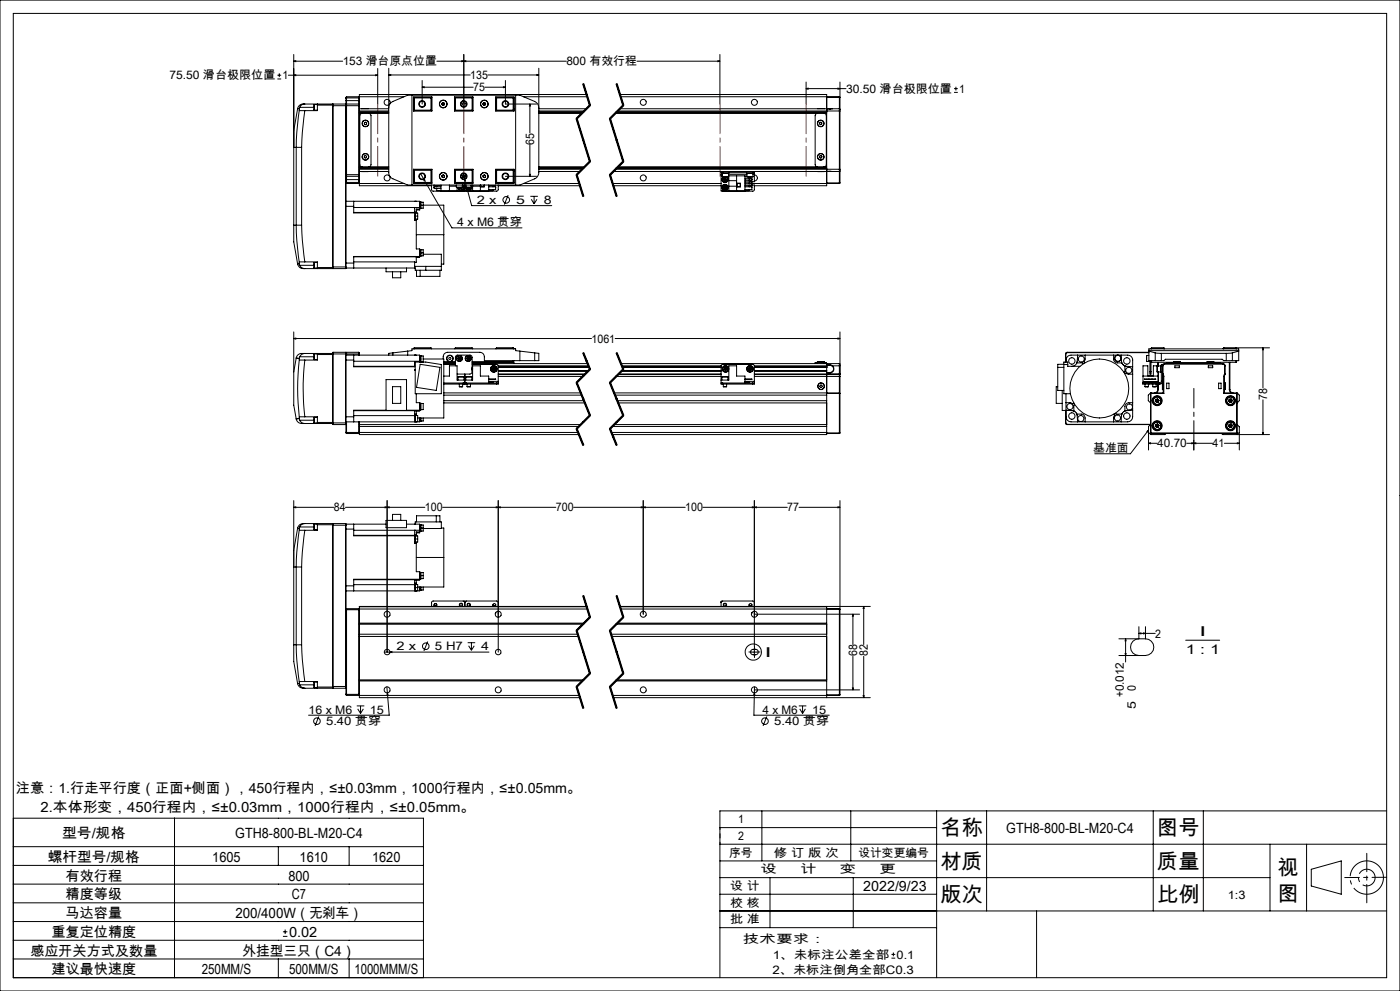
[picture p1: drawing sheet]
<svg xmlns="http://www.w3.org/2000/svg" width="420mm" height="297mm" viewBox="0 0 420 297" stroke-linecap="round" stroke-linejoin="round" font-family="sans-serif">
<g fill="none" stroke="#000" stroke-width=".3">
<path d="M0 0h420v297h-420zM4 4h412v289h-412zM88.1 18.3l.6-.1v.3zM88.1 18.3h14.7M88.1 16.3v51.2M138.5 18.2l.6 .1-.6 .2zM139.1 18.3l.6-.1v.3zM139.1 16.3v14.9M169.9 18.3h-38.8M191.1 18.3h24.9M215.4 18.2l.6 .1-.6 .2zM216 16.3v14.9"/>
<path d="M83.2 23.7h1.1M83.2 22.5h1.1M83.8 22v1.1M86.5 22.5h26.8M88.1 22.5l.6-.1v.3zM89.3 32.6l-1.2 6.6v5h.8M89.3 32.6h.5M89.8 33.1l-.8 6.5-.1 4.6M89.8 33.1l1.6 .1M89.8 32.6v.5M89.9 32.2l-.1 .4M89.9 32.2h4.3"/>
<path d="M91.4 31.2h-.3a1.66 1.66 0 0 0-1.8 1.4M91.4 33.2l-.7 6.5-.2 4.5M91.4 31.2l8.4 .1M91.4 31.2l-.8 .2-.7 .8M94.3 31.3v1.7M94.3 31.3h.9M94.3 33h.9M95.2 31.2v.3M95.2 31.5v1.7h-3.8M95.2 31.5h4.6M99.8 31.3v.4M99.8 31.7v48.3"/>
<path d="M99.8 31.7h8M99.9 31.2v49.3M99.9 31.2h3.8M99.9 31.2l-.1 .1M103.7 31.2v49.3M103.7 31.2l.1 .1M103.8 31.3v48.7M103.8 30.2v1.1M103.8 29.4h4M103.8 30.2h4M104 31.2v21.6M104 29v2.2"/>
<path d="M104 31.2h3.6M104 29l-.2 1.2M104 29h3.6M104 31.2l-.2 .1M107.6 31.2v21.6M107.6 29v2.2M107.6 31.2l.2 .1M107.6 29l.2 .2M107.8 31.3v.4M107.8 31.7v20.6M107.8 34h8.8M107.8 33.7h8.8"/>
<path d="M107.8 32.6h8.8M107.8 29h13.4M107.8 33.3h8.8M107.8 33.6h8.8M108.5 32.6h2M108.6 34l-.4 .2-.3 .5v14.7l.3 .4 .4 .2M109.3 36.8l.4-.2 .3 .3-.1 .3-.3 .2-.3-.3zM110.6 34l.7 .5v15l-.7 .5M112.7 22.4l.6 .1-.6 .2zM113.3 20.5v10.7M116.6 22.5l.6-.2v.3zM116.6 20.5l.1 31.6 .8 1.3 4.8 2.1h33.7l5-2.3 .6-1.5v-31.2"/>
<path d="M116.6 32.2l.2-.7 .7-.9 4.8-2.1h33.7l4.8 2.1 .5 .5 .3 1.1M116.6 22.5h24.5M123.6 28.5v27M124 32.6h.1M124 29.1h5.6v4.2h-5.6zM124.1 29.3v4M124.1 29.3h5.2M124.3 29.2v4M124.3 29.2h5.3M124.3 33.2h5.3M124.3 29.2l-.2 .1M126.6 26.1l.6-.1v.3z"/>
<path d="M126.6 24.1v7.1M126.6 26.1h15.4M129.3 29.3l.2-.1v4l-.2-.2M129.3 33h-5.2l.2 .2M129.3 29.3v3.7M132.6 31.4l.4 .1M132.6 31v.4M133 30.8l.3 .2M133 30.8l-.4 .2M133.3 31v.4M133.3 31.4l-.3 .1M136.3 29.1h5.6v4.2h-5.6z"/>
<path d="M136.3 29.2h5.6M136.3 33.2h5.6M136.6 29.3v3.7M136.6 29.3l-.1-.1v4l.1-.2M136.6 33h5M136.6 29.3h5M141.6 29.3l.2-.1v4l-.2-.2M141.6 29.3v3.7M145 31.4l.3 .1M145 31v.4M145.3 30.8l.3 .2M145.3 30.8l-.3 .2"/>
<path d="M145.5 26.1h6.1M145.6 31.4l-.3 .1M145.6 31v.4M146.4 22.5h15.2M148.7 29.1h5.5v4.2h-5.5zM148.7 29.2h5.3M148.7 33.2h5.3M149 29.3v3.7M149 29.3l-.2-.1v4l.2-.2M149 33h5.1l-.1 .2M149 29.3h5.1M151 26l.6 .1-.6 .2z"/>
<path d="M151.6 24.1v7.1h9.4M154 29.2v4M154 29.2l.1 .1M154.1 29.3v4M154.1 32.6h.1M154.7 28.5v27M157.1 29h19.1M159 31.2v8.6M159 31.2l.1 .6h-.3zM161 22.3l.6 .2-.6 .1zM161.6 34h13M161.6 33.7h13.2"/>
<path d="M161.6 32.6h14.3M161.6 33.3h13.7M161.6 33.6h13.3M172.8 35.6l4 12.9M173.2 35.5l4 12.8M174.8 25.2l2 6.4M175 25.1l2 6.5-4 4 4 12.8-4 4 2 6.4M175.2 25.1l2 6.4M176 28.3h-68.2v3M176.9 31.4l-4 4M177.1 31.7l-4 4M182.8 35.6l4 12.9"/>
<path d="M183.2 35.5l4 12.8M184.5 34h63.5M184.8 25.2l2 6.4M184.9 33.7h63.1M184.9 33.6h63.1M185 25.1l2 6.5-4 4 4 12.8-4 4 2 6.4M185.2 25.1l2 6.4M185.3 33.3h66.5M185.9 28.3h62.1v5M185.9 32.6h63.1M186.2 29h65.6M186.9 31.4l-4 4"/>
<path d="M187.1 31.7l-4 4M241.8 26.6l.6-.2v.3zM241.8 26.6h12M241.8 24.6v6.6M245.2 34l-.4 .2-.3 .5v14.7l.3 .4 .4 .2M245.3 32.6h2M245.9 36.8l.4-.2 .3 .2-.1 .4-.3 .2-.3-.3zM247.2 34l.6 .3 .1 .4v14.7l-.2 .4-.5 .2M248 33.3v17.4M248 29.2h3.8M249 32.7h-1v.6M249 32.6h.7"/>
<path d="M249 32.6v.1M249.7 32.6l-.7 .1M249.7 32.6h2.1M251.4 26.4l.6 .2-.6 .1zM251.8 33.3h.2M251.8 32.6v.7M251.8 32.6l.2 .2M251.8 29v.2M251.8 29l.2 .1-.2 .1M251.8 29.2v3.4M251.8 33.3v17.4M252 24.6v8.2"/>
<path d="M252 32.8v.5M252 33.3v17.4M286.2 27.7h1.1M286.2 26.6h1.1M286.8 26v1.1M88.9 44.2h1.6M88.9 44.2v23.3M90.5 44.2v23.3M103.8 54.6h4M103.8 52.3h4M103.8 52.7l.2 .1M103.8 53.8h4"/>
<path d="M103.8 54.8l.2 .2M104 52.8v2.2M104 52.8h3.6M104 55h3.6M107.6 52.8v2.2M107.8 52.3v.4M107.8 52.7v3h21.7M107.8 50h8.8M107.8 50.3h8.8M107.8 51.4h8.8M107.8 55h13.4M107.8 50.7h8.8"/>
<path d="M107.8 50.4h8.8M107.8 52.7l-.2 .1M107.8 54.8l-.2 .2M108.5 51.4h2M109.4 46.7l.3-.1 .3 .3-.1 .4-.4 .1-.2-.3zM124 51.4h.1M124 50.7h5.6v4.2h-5.6zM124.1 50.7v4M124.1 54.7h5.2M124.1 54.7l.2 .1M124.3 50.8v4M124.3 54.8h5.3"/>
<path d="M124.3 50.8l-.2 .2h5.2M124.3 50.8h5.3M126.2 52.1l.8 1.4M127 53.5l.5 .5-.3 .1zM127 53.5l8.6 14.8h21M129.3 51l.2-.2v4l-.2-.1M129.3 51v3.7M129.5 55.5v1.4l.4 .4 9.3-.1M130.2 55.5v.1h2.1M130.2 56h2.1M130.2 56v.3M130.2 56v.5h2.1"/>
<path d="M130.4 56.5h.4M131 55.6v.4l-.4-.3-.4 .3M131 56.5v.6h1.3M132.3 55.5v1.7h14.3v-1.7M132.6 53l.4 .2M132.6 52.6v.4M133 52.5l.3 .1M133 52.5l-.4 .1M133.3 52.6v.4M133.3 53l-.3 .2M134.8 55.5v1.7M134.8 55.8h2.1"/>
<path d="M136.3 50.7h5.6v4.2h-5.6zM136.3 54.8h5.6M136.3 50.8h5.6M136.6 51v3.7M136.6 54.8v.1M136.6 51l-.1-.2v4l.1-.1M136.6 51h5M136.6 54.7h5M136.9 56.1h1.8M136.9 55.5v.6M137.1 56.2v1M137.3 54.8v.1"/>
<path d="M137.9 56.2v.3M137.9 56.5l.5 .1M138.3 56.2l-.4 .3M138.3 56.2l.1 .4M138.4 56.2l.4 .1M138.7 55.5v.6M138.7 55.9l.1 .4M138.7 53h.3zM138.7 53l.3 .2M138.8 56.3l-.4 .3M138.8 53.1l.1 .1M138.9 55.5a.87 .87 0 0 1-.2 1.4 .87 .87 0 0 1-1.3-.7"/>
<path d="M138.9 55.5a.9 .9 0 0 1-.2 1.5 .9 .9 0 0 1-1.3-.8M138.9 52l.4 1.7M139 52.7h.5M139 52.4v.6M139.3 53.7l.3 .5-.3 .1zM139.3 53.7l2.2 7.9h24M139.5 52.6v.5M139.5 55.5v1.7M139.6 56.1h1.8M139.6 55.5v.6M140.2 56.2v.2M140.2 56.4l.5 .2"/>
<path d="M140.6 56.2l-.4 .2M140.7 56.2v.4M140.7 56.2l.4 .1M141 54.8v.1M141.1 56.3l-.4 .3M141.1 56.2v.1M141.4 55.6a.9 .9 0 0 1-.5 1.4 .9 .9 0 0 1-1.2-.8M141.4 55.7a.86 .86 0 0 1-.5 1.2 .86 .86 0 0 1-1.1-.7M141.4 55.5v.6M141.6 51l.2-.2v4.1M141.6 51v3.7M141.6 54.8v.1"/>
<path d="M141.6 54.7l.2 .1M141.8 55.5v1.7M141.8 55.8h2.3M144.1 55.5v1.7M144.2 55.5v.5h1v-.5M144.2 55.5v.5M145 53l.3 .2M145 52.6v.4M145.3 52.5l.3 .1M145.3 52.5l-.3 .1M145.6 53l-.3 .2M145.6 52.6v.4"/>
<path d="M146.6 56h2.1M147.9 55.6v.4l.4-.3 .4 .3M147.9 56.8v.3h-1.3M148.7 56v.3M148.7 50.7h5.5v4.2h-5.5zM148.7 55.5v.1h-2.1M148.7 56v.8h-2.1M148.7 54.8h5.3M148.7 50.8h5.3M149 51v3.7M149 51l-.2-.2v4l.2-.1M149 54.7h5.1"/>
<path d="M149.5 55.5v1.4l-.5 .4-9.3-.1M149.5 55.7h24.5M151.6 52.8h9.4M152.4 58.5l-1.1 2.8M154 50.8v4M154 50.8l.1 .2h-5.1M154.1 50.7v4M154.1 51.4h.1M154.1 54.7l-.1 .1M157.1 55h16.7M158.8 52.2h.3l-.1 .6zM159 43.4v9.4"/>
<path d="M159.1 58.8h2.3M159.4 59.7l.8 1.4M160.2 58.8v2.3M161.1 59.7l-.9 1.4M161.6 50h13.8M161.6 50.3h13.5M161.6 51.4h12.4M161.6 50.7h13.1M161.6 50.4h13.4M172.8 52.5l2 6.4M173.2 52.3l2 6.5M176.9 48.3l-4 4"/>
<path d="M177.1 48.5l-4 4M182.8 52.5l2 6.4M183.2 52.3l2 6.5M183.8 55h32.5M184 51.4h32.3M184 55.7h32.3M184.6 50.7h67.2M185 50.4h63M185.1 50.3h62.9M185.4 50h62.6M186.9 48.3l-4 4M187.1 48.5l-4 4"/>
<path d="M216.3 51.4h.5M216.3 51.7h.5M216.3 51.7v.5M216.3 51.4v.3M216.3 52.2v5h7.2v-4.5h-5M216.3 52.7h.4M216.3 52.2h.4M216.6 51.7v.3h2.1v-.3M216.7 53h.1M216.7 53h1.8M216.7 52v1M216.8 53h1.7"/>
<path d="M216.8 51.4v.3M216.8 51.4h9M216.8 51.7h9M217 53.8l.3 .5M217 55.9l.1 .5M217 55.9l.9 .4M217.1 53l-.5 .8M217.1 56.4l.4 .2M217.2 53l-.4 .2-.2 .6M217.2 53.4h.5M217.2 53.4l-.2 .4M217.2 53.4l.6 .8"/>
<path d="M217.5 55.6l-.5 .3M217.5 55.6l.4 .2M217.5 55.6v1M217.7 53.4l.3 .4M217.7 53.4l-.4 .9M217.8 54.2l-.5 .1M217.8 53a.88 .88 0 0 1 .2 1.5 .88 .88 0 0 1-1.4-.7M217.9 53a.91 .91 0 0 1 .1 1.6 .91 .91 0 0 1-1.4-.8M217.9 55.8v.5M217.9 55.8l-.8 .6M217.9 56.3l-.4 .3M218 53.8l-.2 .4"/>
<path d="M218 53.8h-1M218.5 52v1M218.5 52.2h5.6M218.7 52.7v4.5M218.7 55.8h2.3M218.7 54.1h2.3M221 52.7v4.5M221.1 54.9h1v1.1h-1zM222.1 55h-1v1M223.5 53.4h2.1v.5M223.5 54.3h2.1v.5h-2.1M223.5 55.1h2.1v.5h-2.1"/>
<path d="M223.5 56h2.1v.8h-2.1M223.5 53.9h2.1M223.5 52.8h.6M224 51.7v.3h2v-.3M224.1 53h.1M224.1 53h1.8M224.1 52v1M224.8 55.6v.4l.3-.3 .4 .3M224.8 53v.4M224.8 54.8v.3M224.8 56.8v.3h-1.3M224.8 55h27"/>
<path d="M224.9 53.4h.5M225.5 53.9a.41 .41 0 0 1-.4 .3 .41 .41 0 0 1-.3-.3v.4M225.6 53.7v.2M225.6 56v.3M225.6 55.5h.7v1.4l-.4 .4-9.3-.1M225.8 51.4h.5M225.8 51.7h.5M225.8 51.4v.3M225.9 52v1M225.9 52.2h.4M226.3 52.4a.9 .9 0 0 1 .9 .9 .9 .9 0 0 1-.9 .9M226.3 51.7v.5"/>
<path d="M226.3 51.4v.3M226.3 52.2v2.3h-.7M226.3 51.4h22.7M245.3 51.4h2M246 46.7l.3-.1 .3 .4-.1 .3-.4 .1-.2-.3zM248 50.7v5h-21.7M248 50.7v.6h1M248 54.8h3.8M249 51.3l.7 .1M249 51.4h.7M249 51.3v.1M249.7 51.4h2.1"/>
<path d="M251.8 50.7h.2M251.8 50.7v.7M251.8 54.8h.2M251.8 54.8v.2M251.8 51.4v3.4M252 50.7v.5M252 51.2l-.2 .2M252 54.8l-.2 .2M252 51.2v3.6M88.1 67.5v5l1.2 6.6M88.1 67.5h.8M88.9 67.5h1.6"/>
<path d="M88.9 67.5l.1 4.6 .8 6.5M89.3 79.1a1.77 1.77 0 0 0 2.1 1.4M89.8 78.6v.5M89.8 79.1l.1 .4M89.8 79.1h-.5M89.9 79.5l.5 .6 1 .4M89.9 79.5h4.3M90.5 67.5l.2 4.5 .7 6.5M91.4 78.5l-1.6 .1M91.4 78.5h3.8v1.7M94.3 78.7v1.6M94.3 78.7h.9"/>
<path d="M103.8 60.3h2.3M103.8 61.8h2.3M103.8 78.8h2.3M106.1 60.3v1.5M106.1 78.8v1.5M106.1 60.3h19.8v2.6h-1M106.1 61.8v2h18.3M106.1 63.7h18.3M106.1 78.5h18.3M106.1 62.2h19.8M124.4 63.8v1M124.4 63.8h.2v2h-.2"/>
<path d="M124.4 64.8v1.3h.5M124.4 63.7v.1M124.4 62.2h.1M124.4 62.2v1.5M124.4 62.2v.1M124.4 78.5v1.8M124.4 60.3h.2M124.4 64.8h.9M124.4 79.8h8M124.4 63.6h.5M124.6 63.8h.7v1M124.6 60.3h.1"/>
<path d="M124.9 65.7v.4M124.9 63.6v.2M124.9 66.1v8.5h1v2.3M124.9 70.3h8.2M125.3 64.8v.9h-.7M125.9 76.9l-19.8 .1M125.9 74.8h.4v2M125.9 61.5h7.2v8.8M125.9 77.1h-1v1.5l-.5-.1M125.9 62.6h-1v1M125.9 60.5h.4v2h-.4M125.9 76.9h-19.8v1.9"/>
<path d="M125.9 75.8h1.1M126 74.8v2M126 60.5v2M126.3 74.9h.7v.9M126.3 60.6h.7v1.8h-.7M127 75.8v.9l-1.1 .1M127 76.2h5.4v4.8h-7.8v-.7h-20.8M127.7 79.8v1.2M133.1 70.3v8.9h-.7M88.1 99.5v11.9M94.3 80.3h.9M95.2 80.2v.3"/>
<path d="M95.2 80.2h4.6M99.8 80.4l-8.4 .1M99.8 80v.4M99.8 80h4M99.8 80.4l.1 .1M99.9 80.5h3.8M103.8 80l-.1 .5M115.8 80.3v1.2h6.2v-1.2M117.8 81.5v1.8h2.4v-1.8M125 81v1.8h7v-1.8M126 81v1.8M252 99.5v12.6"/>
<path d="M88.1 111.4v10l.8 4.2M88.1 101.5l.6-.2v.3zM88.1 101.5h89.3M88.9 107.3h.1M88.9 107.3l.9 .1M88.9 107.3l-.8 4.1M89.8 107.8l1.6 .1M89.8 107.8a75 75 0 0 0 0 17.2M89.8 107.4v.4M89.9 106.9l-.1 .5M89.9 106.9h4.3M91.4 105.9h-.2a1.84 1.84 0 0 0-2.3 1.4"/>
<path d="M91.4 107.9a73.4 73.4 0 0 0 0 17M91.4 105.9a1.76 1.76 0 0 0-1.5 1M91.4 105.9h8.4M94.2 106.9l.1 .9M94.3 106.1l-.1 .8M94.3 106.1v1.7M94.3 106.1h.9M94.3 107.8h.9M95.2 105.9v.4M95.2 106.3v1.6h-3.8M95.2 106.3h4.6M99.8 106.1h8"/>
<path d="M99.8 106.3v20.3M99.9 105.6l-.1 .7M99.9 105.6v21.6M99.9 105.6h3.8M103.7 105.6v21.6M103.7 105.6l.1 21.1M103.8 106.4h22.1v1.9M103.8 107.9h2.3M104 105.6v.8M104 105.6h3.6M104 105.6l-.2 .2M106.1 106.4v1.5"/>
<path d="M106.1 107.9v2h18.3v-1.4h3.3l4.7 .8v8.7h-7.8v-9.5M106.1 109.8h18.3M106.1 108.3h19.8M107.6 105.6v.8M107.6 105.6l.2 .5M107.8 106.1v.3M115.8 113.8h6.2v9.2h-6.2zM117.8 115.9h2.4v5h-2.4zM117.9 105.8l-1.3 .1v.5M117.9 105.8v.6M122.3 105.2v1.2M122.3 105.2l1.3-.1v-.5h31.1v.5l1.3 .1"/>
<path d="M122.3 105.2l-4.4 .6M124.1 104.4h5.4M124.1 104.4v.2M124.3 104.2h5l.2 .2M124.3 104.2v.4M124.3 104.2l-.2 .2M124.4 106.4h.1M124.6 110.7h-.2l.2 .3M124.6 106.4h.1M124.9 118v2.7h1v2.4h-19.8M125.9 106.6h.4v2M125.9 108.3v.2"/>
<path d="M126 106.6v1.9M126 109.2l6 .9-1.1 6.9-5.9-.9zM126.3 106.7h.7v.9M127 107.6h6.1v17.7h-7.8M127 107.6v.9M129.5 104.4v.2M133 107.6a1.5 1.5 0 0 1 1.3-2h9.7a1.33 1.33 0 0 1 1.3 1.3v1.2h15.1M133.1 118.4h41.4M133.1 117.8h41.1M133.1 109h3.5M133.1 114.8h5.9M133.1 115.1h5.9"/>
<path d="M133.1 109.2h3.5M133.1 112.7h1.7v-3.1h2.3v4.3h4.7v-4.3h2.3v3.1h2.5v2.1M133.1 108.6h3.5M133.1 108.4h3.5M136.5 104.4l.1-.2h5l.2 .2M136.5 104.4h5.3M136.5 104.4v.2M136.6 109.6v-2.6l.3-.5 4.2-.1 .4 .3v5.1l-.5 .3h-3.9M137.3 107.5l.3 .4M137.4 113h1.8M137.4 113v.9M137.5 107h.5"/>
<path d="M137.5 107l-.2 .5M137.5 107l.6 .8M137.8 115.9h1M137.8 115.1v.8M137.8 107.4h.5M137.8 107.4l-.2 .5M137.8 107.4l-.5 .1M138 107l.3 .4M138 107l-.2 .4M138.1 107.8l-.5 .1M138.3 107.4l-.2 .4M138.8 115.1v.8"/>
<path d="M139 114.8h.9M139 115.1h.5M139 114.8v.3M139.2 112.9v.1M139.2 112.9l-1.8 .1M139.2 113v.9M139.5 115.1h.4M139.5 112.1v3M139.7 113h1.8M139.7 113v.9M139.9 114.8h9.1M139.9 115.1h9.1"/>
<path d="M139.9 114.8v.3M139.9 107.5l.3 .4M140.1 115.9h1M140.1 115.1v.8M140.2 107h.5M140.2 107l-.3 .5M140.2 107l.3 .4M140.5 107.4h.5M140.5 107.4l-.3 .5M140.5 107.4l.2 .4M140.5 107.4l-.6 .1M140.7 107l.3 .4"/>
<path d="M140.7 107l-.2 .4M140.7 107.8l-.5 .1M141 107.4l-.3 .4M141.1 115.1v.8M141.5 112.9l-1.8 .1M141.5 113h.1M141.5 113v.9M141.6 110v1.1M141.6 109.2l7.7 .2 .2 4.9M141.6 110.2v.7M141.6 110.3v.5M141.6 109h34.6"/>
<path d="M141.6 108.4h12.4M141.8 104.4v.2M146.6 114.4h1.3v.2h-1.3M146.6 113.6h2.1l-2.1 .1M146.6 114.3h2.9M147.7 110.3v.5M147.7 110.3l.9 .5M147.7 110.8l.5 .3M148.1 110.1l-.4 .2M148.1 110.1l.5 .2M148.1 110.1l.1 1M148.6 110.3v.5"/>
<path d="M148.6 110.3l-.9 .5M148.6 110.8l-.4 .3M148.8 104.4h5.3M148.8 104.4v.2M149 114.8h.5M149 114.8v.3M149.4 109.6h27.1M149.5 114.8v.3h-.5M149.5 114.3v.5M149.5 110h27.2M149.5 111.2h27M149.5 110.1h27.2"/>
<path d="M149.5 111.1h27.1M149.5 112.1h26.1M149.5 112.3h25.9M149.5 112.8h25.3M149.5 109.9h27.1M154 104.2h-5l-.2 .2M154 108.4l.1 .2h-12.5M154 104.2v.4M154 108.1v.3M154 104.2l.1 .2M154.1 104.4v.2M154.1 108.1v.9"/>
<path d="M156 105.2v2.9M156 105.2l4.4 .6M160.4 105.8l1.2 .1v2.2h-1.2M160.4 105.8v2.3M172.8 114.7l4 9.9M173.2 114.6l4 9.8M174.8 105.8l2 4.9M175 105.8l2 4.9-4 4 4 9.8-4 4 2 4.9M175.2 105.7l1 2.5M176.2 108.2l1 2.4zM176.9 110.6l-4 4M177.1 110.8l-4 4"/>
<path d="M182.8 114.7l4 9.9M183.2 114.6l4 9.8M184.2 117.8h67.6M184.5 118.4h63.5M184.5 101.5h67.5M184.8 105.8l2 4.9M184.9 112.8h31.4M185 105.8l2 4.9-4 4 4 9.8-4 4 2 4.9M185.2 105.7l2 4.9M185.4 112.3h30.9M185.6 112.1h30.7M186.3 109h65.5"/>
<path d="M186.4 111.2h29.9M186.5 111.2h29.8M186.5 109.6h29.8M186.6 111.1h29.7M186.7 109.9h29.6M186.7 110h29.6M186.7 110.1h29.6M186.9 110.6l-4 4M187.1 110.8l-4 4M216.3 114.8h.5M216.3 113.9h2.4v-4.3h2.3v3.1h2.5v2.1M216.6 113h.1"/>
<path d="M216.6 113v.9M216.6 112.9h.1M216.6 112.9h.2M216.8 112.9h1.6M216.8 114.8v.3M216.8 114.8h9M216.8 115.1h9M217 115.9h1M217 115.1v.8M217.2 110.8l.4 .3M217.2 110.3v.5M217.2 110.3l.5 .3"/>
<path d="M217.7 110.6l-.1 .5M217.7 110.6l.4 .2M217.7 110.1l-.5 .2M217.7 110.1l.4 .2M217.7 110.1v.5M218 115.1v.8M218.1 110.8l-.5 .3M218.1 110.3v.5M218.1 110.3l-.9 .5M218.4 112.9v.1M218.4 113v.9M223.5 114.4h1.3v.2h-1.3"/>
<path d="M223.5 113.6h2.1l-2.1 .1M223.5 114.3h2.8M224.5 110.3l.1 .5M224.5 110.3l.5 .3M224.6 110.8l.4 .3M225 110.1l-.5 .2M225 110.1l.4 .2M225 110.1v1M225 110.6l-.4 .2M225 110.6l.4 .2M225.4 110.3v.5M225.4 110.3l-.4 .3"/>
<path d="M225.4 110.8l-.4 .3M225.8 114.8h.5M225.8 114.8v.3M226.3 109.9l21.7 .1M226.3 111.2h21.7h-21.7M226.3 114.3v-4.7l-.3-.3-9.2-.1-.5 .4v5.5h.5M226.3 114.8v.3h-.5M226.3 114.3v.5M226.3 110h21.7M226.3 110.1h21.7M226.3 111.1h21.7M226.3 109.6h21.7"/>
<path d="M226.3 112.3h25.5M226.3 112.8h25.5M245.2 108.4h2M245.2 108.7h2.7v.3M245.2 108.7h-.7v.3M245.2 108.4v.6M245.3 108.7h1.9M246.1 115.4h.4l.2 .4-.2 .3h-.4l-.2-.4zM247.2 108.4v.6M248 109.6v20.6h-64.3M248 110h.1M248 117.9h3.8"/>
<path d="M248 111.8h1M248 111.7h1M248 109.5h1M249 109.3h-1v-.3v.6M249 109.5l.7 .2M249 109.3l.7 .3M249 109.3v.2M249 111.7v.1M249.7 109.7a1.09 1.09 0 0 1 .3 1.2 1.09 1.09 0 0 1-1 .8M249.7 109.6a1.19 1.19 0 0 1 .4 1.4 1.19 1.19 0 0 1-1.1 .8M249.7 109.6h2.1M249.7 109.6v.1"/>
<path d="M251.4 101.3l.6 .2-.6 .1zM251.8 117.8v.1M251.8 117.8l.2 .1h-.2M251.8 109v.6M251.8 109l.2 .1v.5h-.2M251.8 112l.2 .1M251.8 112v.3M251.8 112.8h.2M251.8 112.3v.5M251.8 109.6v2.4M251.8 112.8v5M251.8 117.9v11.8"/>
<path d="M251.8 112l-25.5 .1M252 112.1l-.2 .2M252 112.1v.7M252 112.8v16.9M317.3 110.1h1.9M317.3 115.9h-.4v5h1.8M318.7 117v6h2.2M319.2 109.2h-1.9v7.8h1.9M319.2 109.3h1.1M319.7 106.1h.1M319.7 106.1v2.4M319.8 106.1v2.4"/>
<path d="M319.8 118v6.9a1.57 1.57 0 0 0 1.5 1.5h2.8M320.1 105.7l-.3 .4M320.1 105.6l-.4 .5M320.1 105.6h24.6M320.1 105.6v.1M320.1 105.7h24.6M323 108.8a1.55 1.55 0 0 1-1.4 1M323 108.8h1.8l.2 .2M323.3 106.4l-.3 2.4M324 109.8h-3.7v-1.3h-1.1v9.5h1.9M325.5 106.4v1.3l-.3 .7 .2 .4M334.1 106.4v1.2a1.21 1.21 0 0 0 1.1 1.2h1.3l1 .9"/>
<path d="M335.2 106.4h-13.9a1.62 1.62 0 0 0-1.5 2.1M335.5 106.4h2.8a1.45 1.45 0 0 1 1.5 1.5v13.9M336.3 106.4l.1 1.2a1.83 1.83 0 0 0 1.1 2.1M337.5 112l.3-.2 .6 .3h1.4M337.5 109.7v1.7l-.3 .2M337.5 109.7l2.3 .2M342.9 112.7h4.6M343 114.4h4.3v.2h-4.3zM343.3 113.6l.9 .1zM343.4 114.8h-.6v.3h.6M343.4 114.8h4.5M343.4 115.1h1.3"/>
<path d="M343.4 114.8v.3M343.5 115.9h1M343.5 115.1v.8M344 106.5v1.8M344 108.3h1M344 106.5h.7M344.5 113.6l.5 .1zM344.5 115.1v.8M344.7 115.1h1M344.7 114.8v.3M344.7 105.1h26.9M344.7 105.2l1.9 .6"/>
<path d="M345 111.4v.7h.3v-.7M345 111.4h.3M345 108.1v3.3M345.2 117.9v-.1l.1 .1M345.2 117.9h.1M345.2 117.9v11.8M345.3 117.9h3.8M345.3 104.4h4M345.3 104.4v.2M345.3 108.1v3.3M345.3 117.9v11.8M345.3 108.4l.2 .2"/>
<path d="M345.3 113.6l.6 .1zM345.5 104.2h3.6M345.5 108.6h6.6M345.5 104.2l-.2 .2M345.5 104.2v.4M345.5 108.1v.5M345.7 115.1h2.2M345.7 114.8v.3M345.8 115.9h1.1M345.8 115.1v.8M346.2 113.6l.5 .1zM346.6 105.8l1.8 .1"/>
<path d="M346.6 108.1h1.8M346.6 108.1h-1.9v-3.5h26.9v3.5h-1.9M346.6 105.8v2.3M346.7 119.7l-.1 .5M346.7 119.7l.8 .8M346.9 115.1v.8M347.1 109.7l.1 1.8zM347.2 111.5h1M347.3 116.8a.96 .96 0 0 1-1 1M347.3 116.8h.2M347.3 108.6v1M347.3 115.1v1.7"/>
<path d="M347.3 119.6l-.6 .1M347.3 119.6l.4 .4M347.3 119.6l-.2 .5M347.5 111.5v3.3M347.5 116.8l-.6 1M347.5 108.6v1.1M347.5 115.1v1.7M347.7 120l-.2 .5M347.7 120l-.6 .1M347.9 114.8v.3M348.2 109.7l-2.2-.1v3h-1.7v-3h-1.4v5.2M348.4 109.6h-.2v1.9h.2"/>
<path d="M348.4 114.3l-.5 .5M348.4 114.3h.4M348.4 105.9h19.5M348.4 108.1h.7l.5-.4h17l.5 .4h.8M348.4 109.7h.4M348.4 105.9v2.2M348.4 109.7v4.6M348.7 114.8l.1 2M348.7 114.8h.1M348.8 114.8h-.1M348.8 112.1v.2M348.8 114.3a.79 .79 0 0 1-.9 .8"/>
<path d="M348.8 109.6v-.4h-.4v.5M348.8 112h.1M348.8 109.6h.1M348.8 112v.3M348.8 114.8v2M348.8 114.8h.1M348.8 116.8h.1M348.8 109.6v4.7M348.8 112.3l.2 .5M348.9 112v.1M348.9 109.6v2.4M348.9 114.8h.1"/>
<path d="M348.9 112.1l.2 .7M348.9 112.1l-.1 .2M348.9 114.8v2M349 116.7l-.1 .1M349 112.8h.1M349 117.8l.1 .1M349 117.8h-3.8l-.7 .6v1.7l.7 .7M349 112.8v5M349.1 104.2v.4M349.1 112.8v5.1M349.1 104.2l.2 .2M349.3 104.4v.2"/>
<path d="M349.4 109v.1M349.4 109.1l-.5 .5M349.4 109l-.5 .1-.1 .5M349.4 109h17.5M349.4 109.1h17.5M350 114.8h.7v1.7h-.7zM350.8 108.7h-.7v.3M350.8 108.7h14.7M350.8 108.7v.3M352.1 108.4h2.1M352.1 108.6l.1 .1M352.1 108.6h2.1"/>
<path d="M352.1 108.4v.3M352.5 109.6h1.3v.6h-1.3zM354.2 108.6l-.1 .1M354.2 108.4v.2M362.1 108.4h2M362.1 108.6l.1 .1M362.1 108.6h2M362.1 108.4v.2M362.5 109.6h1.3v.6h-1.3zM364.1 108.4v.2M364.1 108.6h6.7M365.5 108.7h.6v.3"/>
<path d="M365.5 108.7v.3M365.6 114.8h.7v1.7h-.7zM366.9 109.1l.5 .5M366.9 109v.1M366.9 109l.4 .1 .2 .5M367 104.4h4M367 104.4v.2M367.1 112.8h.2M367.1 117.9h3.9M367.1 104.2v.4M367.1 112.8v5.1M367.1 104.2l-.1 .2"/>
<path d="M367.3 116.7v.1M367.3 117.8l-.2 .1M367.3 117.8h3.9l.6 .6v1.7l-.6 .7M367.3 112.8v5M367.3 114.8h.1M367.3 112.1l.2 .2M367.3 112.1l-.2 .7M367.3 114.8v2M367.3 114.8h.2M367.3 116.8h.2M367.4 112l-.1 .1M367.4 112h.1"/>
<path d="M367.4 109.6h.1M367.4 109.6v2.4M367.5 112.3l-.2 .5M367.5 114.8v2M367.5 112.1v.2M367.5 112v.3M367.5 109.6v2.5M367.9 108.1h1.8M367.9 105.9v2.2M368.8 119.7l-.2 .5M368.8 119.7l.7 .8M368.8 116.8l.6 1"/>
<path d="M368.8 116.8h.2M368.8 108.6v8.2M369 116.8a.96 .96 0 0 0 1 1M369 108.6v8.2M369.3 119.6l-.5 .1M369.3 119.6l.4 .4M369.3 119.6l-.2 .5M369.7 105.8l-1.8 .1M369.7 120l-.2 .5M369.7 120l-.6 .1M369.7 105.8v2.3M370.8 108.1v.5"/>
<path d="M371 117.9v-.1l.2 .1M371 117.9h.2M371 104.4l-.2-.2v.4M371 104.4v.2M371 108.1l-.2 .5M371 117.9v11.8M371.2 117.9v11.8M371.6 105.2l-1.9 .6M378.9 104.2v12.1M378.9 119.8v10.4M378.9 104.2l.1 .6h-.3zM380.9 104.2h-13.8"/>
<path d="M88.9 125.6a2.06 2.06 0 0 0 2.5 1.3M88.9 125.6h.1M89.8 125v.4M89.8 125.4l.1 .5M89.8 125.4l-.9 .2M89.9 125.9l.6 .7 .9 .3M89.9 125.9h4.3M91.4 124.9l-1.6 .1M91.4 124.9h3.8v1.7M91.4 126.9h8.4M94.2 125.9l.1 .8M94.3 125.1l-.1 .8"/>
<path d="M94.3 125.1v1.6M94.3 125.1h.9M94.3 126.7h.9M95.2 126.6v.3M95.2 126.6h4.6M99.8 126.6l.1 .6M99.8 126.7h4M99.9 127.2h3.8M103.8 126.7v.5M103.8 129.5h4M103.8 124.9h2.3M103.8 127.2h-.1"/>
<path d="M103.8 127.2v2.5l.2 .2M104 129.9h3.6M104 126.4v3.5M106.1 124.9v1.5M106.1 124.6h18.3M107.6 126.4v3.5M107.8 126.4v3.8h65.9M107.8 129.6h65.6M107.8 127.8h65.9M107.8 127.2h66.4M107.8 129.7l-.2 .2M115.8 122.9h-9.7v2"/>
<path d="M122 122.9h3.9M124.4 123.1h.1M124.4 123.1v1M124.4 124.6v1.8M124.4 124.5h.2v1.9M124.4 124.1v.5M124.4 124.1h.5M124.6 124.5h.7v1.9h-.7M124.9 124.1v.4M124.9 126.4h.1M125.9 120.9h.4v1.9l-.4 .1M125.9 123.2h-1v.9"/>
<path d="M125.9 125.3v1.1h-22.1M126 120.9v2M126 125.3v1M126.3 120.9h.7v1.9h-.7M126.3 125.3v1h-.4M127 125.3v.9h-.7M133.1 120.1h42.1M133.1 120.8h42.3M172.8 128.6l2 4.9M173.2 128.4l2 4.9M176.9 124.4l-4 4M177.1 124.6l-4 4"/>
<path d="M182.8 128.6l2 4.9M183.2 128.4l2 4.9M183.4 129.6h64.6M183.7 127.8h64.3M184.2 127.2h63.8M185.2 120.1h62.8M185.4 120.8h62.6M186.9 124.4l-4 4M187.1 124.6l-4 4M248 129.7h3.8M248 129.9h3.8M251.8 129.7v.2"/>
<path d="M251.8 129.7h.2M252 129.7l-.2 .2M319.7 126.7l.4 .5M319.7 126.7h.1M319.7 123v3.7M319.8 126.7l.3 .5M319.8 123v3.7M319.8 120.7h1.4l.6 .3 .4-.2M319.8 122.9l2.4 .3M320.1 127.2h25.1l-.6 .6v7.1M320.1 127.2h25.1M320.1 127.2h.1"/>
<path d="M322.1 123.2l.4 .2M322.2 123.2l.8 .9M322.4 121.3l-.2 .1v1.8M322.9 123.8l.1 .3M323 124.1h1.4a1.14 1.14 0 0 1 1.1 1.2v1.1M323 124.1l.3 2.3M334.2 124.1l.2 .3-.3 .6v1.4M334.6 123.8l.2 .3h1.7M336.5 124.1l-.2 2.3M336.8 123.8l-.3 .3M337.5 123.2l-1 .9M337.5 123.2l-.4 .2"/>
<path d="M339.8 120.7h-1.2a1.21 1.21 0 0 0-1.1 1.1v1.4M339.8 122.9l-2.3 .3M339.8 122.1v2.8a1.51 1.51 0 0 1-1.5 1.5h-13.9M344.1 129.3l.5-.4-.3 .6zM344.6 129.6l.6 .6h4.3l.3-.3M344.6 128.9l-5.5 7.1h-10.7M344.6 132.9l.6-.2v.3zM344.6 132.9h2.6M345.2 129.7h.1M345.2 129.7l.1 .2M345.3 129.7v.2M345.3 129.7h25.7"/>
<path d="M345.3 129.9h25.7M346.6 127.7l.4 .5M346.6 120.2l.4 .4M346.7 127.2l-.1 .5M346.7 127.2l.8 .8M347.1 120.1l-.1 .5M347.1 120.1l-.5 .1M347.3 127l-.6 .2M347.3 127l.4 .5M347.3 127l-.3 1.2M347.5 128l-.5 .2M347.5 120.5l-.5 .1"/>
<path d="M347.7 127.5l-.2 .5M347.7 127.5l-1.1 .2M356 132.9h7.8M357.5 132.7l.6 .2-.6 .1zM358.1 132.9l.6-.2v.3zM358.1 132v2.9M366.5 129.9l.3 .3h14.1M367.3 132.9h4.5M368.6 120.2l.4 .4M368.6 127.7l.4 .5M368.8 127.2l-.2 .5M368.8 127.2l.7 .8"/>
<path d="M369.1 120.1l-.1 .5M369.1 120.1l-.5 .1M369.3 127l-.5 .2M369.3 127l.4 .5M369.3 127l-.3 1.2M369.5 120.5l-.5 .1M369.5 128l-.5 .2M369.7 127.5l-.2 .5M369.7 127.5l-1.1 .2M371 129.7h.2M371 129.7v.2M371.2 129.7l-.2 .2"/>
<path d="M371.2 127.2l.6 .7v7M371.2 132.7l.6 .2-.6 .1zM371.8 129.6l-.6 .6M378.7 129.6h.3l-.1 .6zM88.1 152l.6-.1v.3zM88.1 152h12M88.1 150v43.2M89.3 158.3l-1.2 6.6v5h.8M89.3 158.3l.5 .1M89.8 158.8l-.8 6.6-.1 4.5M89.8 158.8l1.6 .1M89.8 158.4v.4"/>
<path d="M89.9 157.9l-.1 .5M89.9 157.9h4.3M91.4 156.9h-.2a1.78 1.78 0 0 0-1.9 1.4M91.4 158.9l-.7 6.5-.2 4.5M91.4 156.9l8.4 .1M91.4 156.9a1.64 1.64 0 0 0-1.5 1M94.3 157.1v1.6M94.3 157.1h.9M94.3 158.7h.9M95.2 156.9v.4M95.2 157.3v1.6h-3.8M95.2 157.3h4.6"/>
<path d="M99.8 157v.4M99.8 157.4v48.3M99.8 157.4h4M99.9 156.9v49.4M99.9 156.9h3.8M99.9 156.9l-.1 .1M103.6 152h23.9M103.7 156.9v49.4M103.7 156.9l.1 .5M103.8 157.4v50.8l.2 .2M103.8 157.1h12M103.8 158.6h2.3"/>
<path d="M106.1 158.6v2l18.5-.1v2h-.2M106.1 157.1v1.5M106.1 158.9h19.8M115.5 151.9l.6 .1-.6 .2zM115.8 156h6.2v2.1h-6.2zM116.1 150v45.4M116.1 152l.6-.1v.3zM117.8 156v-1.8h2.4v1.8M122 157.1h3.9v2.6h-1M124.4 158.9h.1M124.4 158.9v1.4M124.4 157.1h.2v-.7h7.8v2h-5.4"/>
<path d="M125 156.4v-1.8h7v1.8M125.9 159.4h-1v.9M125.9 157.3h.4v1.9h-.4M125.9 158.3h1.1M126 157.3v1.9M126.3 157.3h.7v1M127 158.3v.9h-.7M130.9 154.6v1.8M132.4 158.3h.7v8.8M148.9 151.9l.6 .1-.6 .2zM149.5 152l.6-.1v.3zM149.5 150v45.4"/>
<path d="M166.8 152h-34M172.1 152h33.5M192.4 151.9l.6 .1-.6 .2zM193 152l.6-.1v.3zM193 150v34.1M225.7 151.9l.6 .1-.6 .2zM226.3 152l.6-.1v.3zM226.3 150v43.7M236.2 152h-25.3M239.7 152h12.3M251.4 151.9l.6 .1-.6 .2zM252 150v58.2"/>
<path d="M88.9 169.9h1.6M88.9 169.9v23.3M90.5 169.9v23.3M103.8 175.6h2.3M106.1 175.6v1.5M106.1 175.2h18.3M106.1 160.4h18.3M124.4 161.5v1.3h.5M124.4 160.4v1.1M124.4 161.5h.1M124.4 173.7h.1M124.4 173.7v1.1"/>
<path d="M124.4 175.2v1.9M124.4 175.1h.2v2M124.4 160.3v.1M124.4 174.8v.4M124.4 161.5h.9M124.4 174.8h.5M124.4 160.3h.5M124.4 176.1h.9M124.6 160.6h.7v.9M124.6 175.2h.7v.9M124.9 162.5v.3M124.9 174.8v.4"/>
<path d="M124.9 160.3v.3M124.9 162.8v8.5h1v2.4h-19.8M124.9 177v.1M124.9 167.1h8.2M125.3 161.5v1h-.7M125.3 176.1v.9h-.7M125.9 173.6h-19.8v2M125.9 171.5l.4 .1v1.9h-.3M125.9 173.8h-1v1M125.9 175.9v1.2h-22.1M125.9 172.5h1.1M126 171.5l-.1 2"/>
<path d="M126 175.9v1M126.3 171.6h.7v.9M126.3 175.9v1h-.4M127 172.5v.9h-.7M127 175.9v.9h-.7M133.1 167.1v8.8h-7.8M174.8 178.6l2 6.4M175 178.6l2 6.4-4 4 4 12.8-4 4 2 6.4M175.2 178.5l1 3.2M184.8 178.6l2 6.4M185 178.6l2 6.4-4 4 4 12.8-4 4 2 6.4M185.2 178.5l2 6.4"/>
<path d="M88.1 193.2v5.1l1.2 6.6M88.1 193.2h.8M88.9 193.2l.1 4.6 .8 6.6M88.9 193.2h1.6M90.5 193.2l.2 4.5 .7 6.6M103.8 182.8h4M104 182.4v26M104 182.4h3.6M104 182.4l-.2 .2M107.6 182.4v26M107.6 182.4l.2 .2M107.8 190.7h.1"/>
<path d="M107.8 186.8h67.4M107.8 187.1h67.1M107.8 182.5h68.4M107.8 181.9h68.2M107.8 190.7h65.7M115.3 195.4h31.4M117 195.4l.6-.1v.3zM128.3 192.3l-1.1 2.8M130.2 181.2v.2M130.4 180.9h.4M131 181.2v.2h-.8M138.1 181.7a.5 .5 0 0 1-.2-.7 .5 .5 0 0 1 .8 0 .5 .5 0 0 1-.2 .7"/>
<path d="M139.2 180.2h.5M139.5 180.2v1.5M140.3 192.6h2.3M140.4 181.7a.5 .5 0 0 1-.2-.7 .5 .5 0 0 1 .8 0 .5 .5 0 0 1-.2 .7M140.6 193.5l.8 1.4M141.4 192.6v2.3M142.3 193.5l-.9 1.4M147.9 181.2v.2M148.7 183.7l-.1 .2M148.7 181.2v.2h-.8M149.5 180.6l-.5-.5h-9.1l-.4 .5-.4-.5h-9.2l-.4 .4v1.2M172.8 189l4 12.9"/>
<path d="M173.2 188.9l4 12.9M173.3 190.1h-65.5M176 181.7h-68.2v27.4h66.2M176.2 181.7l1 3.2zM176.9 184.9l-4 4M177.1 185.1l-4 4M182.8 189l4 12.9M183.2 188.9l4 12.9M183.3 190.1h64.7M183.5 190.7h64.5M184.9 187.1h63.1M185.2 186.8h62.8"/>
<path d="M186 181.9h62M186.2 182.5h61.8M186.9 184.9l-4 4M187.1 185.1l-4 4M216.3 180.6l.4-.5h9.2l.4 .5M216.6 180.2h-.3v1.5M217.3 181.7a.5 .5 0 0 1-.2-.7 .5 .5 0 0 1 .8 0 .5 .5 0 0 1-.2 .7M224.8 181.2v.2M224.8 181.4h.7M225.4 194.8l.6-.2a1.22 1.22 0 0 1 1.4 .5 .83 .83 0 0 1-.7 1.1 1.22 1.22 0 0 1-1.5-.4zM225.5 195.4h1.7M225.6 183.7l-.2 .2"/>
<path d="M225.6 181.2v.2M226.3 194.6v1.6M226.3 184.1h31.6M248 181.7v27.4M248 182.6h3.8M248 182.4h3.8M251.8 182.4l.2 .1-.2 .1M251.8 182.4v.2M251.8 182.6v25.6M255.9 184.1l.1 .6h-.3zM255.9 184.1v9.1M255.9 196.7v10.1"/>
<path d="M259.1 181.7l.2 .6h-.4zM259.1 181.7v11.5M259.1 196.7v12.4M261.1 181.7h-75.2M335.7 191.4h7.9M337.5 195.9h.3l-.1 .6zM337.7 191.4l.1 .6h-.3zM337.7 191.4v7M341.7 189.8l.6-.1v.3zM341.7 187.8v3.6a2.5 2.5 0 0 0-2.5 2.6 2.5 2.5 0 0 0 2.5 2.5M341.7 189.8h4.9M343 189.7l.6 .1-.6 .2z"/>
<path d="M343.6 191.4a2.5 2.5 0 0 1 2.5 2.6 2.5 2.5 0 0 1-2.5 2.5h-7.9M343.6 187.8v3.6M355.7 191.9h10.2M89.3 204.9a1.85 1.85 0 0 0 2.1 1.4M89.8 204.4v.4M89.8 204.8l.1 .4M89.8 204.8l-.5 .1M89.9 205.2a1.66 1.66 0 0 0 1.5 1.1M89.9 205.2h4.3M91.4 204.3l-1.6 .1M91.4 204.3h3.8v1.6M94.3 204.4v1.7"/>
<path d="M94.3 204.4h.9M94.3 206.1h.9M95.2 205.9v.4M95.2 205.9h4.6M95.6 214.7l-1.1 2.9M99.8 206.2l-8.4 .1M99.8 205.7v.5M99.8 205.7h4M99.8 206.2l.1 .1M99.9 206.3h3.8M103.8 206.2l-.1 .1M103.8 208h4"/>
<path d="M104 208.4h3.6M107 211.6h2.3M107.3 212.4l.9 1.4M107.8 208.4h66M107.8 204.1h66.9M107.8 203.8h67.2M107.8 208.2l-.2 .2M108.2 211.6v2.2M109 212.4l-.8 1.4M116.1 205.8l.1 1.8M116.2 207.6l.2 .6h-.3zM116.2 207.6l.6 6.7h-24.2"/>
<path d="M172.8 205.9l2 6.4M173.2 205.8l2 6.4M176.9 201.7l-4 4M177.1 201.9l-4 4M182.8 205.9l2 6.4M183.2 205.8l2 6.4M183.8 208.4h68M184 209.1h77.1M184.7 204.1h63.3M185.1 203.8h62.9M186.9 201.7l-4 4M187.1 201.9l-4 4"/>
<path d="M226.3 206.8h31.6M226.3 207.6l.1 .6h-.3zM226.3 205.8l-.1 8.5h22.6M230 214.7l-1.1 2.9M239.6 211.6h2.3M239.9 212.4l.9 1.4M240.8 211.6v2.2M241.6 212.4l-.8 1.4M248 208.2h3.8M251.8 208.2h.2M251.8 208.2v.2M252 208.2l-.2 .2"/>
<path d="M255.7 206.2h.3l-.1 .6zM258.9 208.5h.4l-.2 .6zM4 245.2h123v47.8M4 253.7h123M4 259.4h123M52.4 245.2v47.8M83.5 253.7v5.7M104.7 253.7v5.7M216 253h200M216 248h65M216 258h65M228.6 243v15"/>
<path d="M255.2 243v15M281 243v50M296 243v30M346 243v30M361 243v30M381 253v20M392 253v20M416 243h-200v50M4 265h123M4 270.6h123M4 276.2h123M84.9 279.3h1.3"/>
<path d="M85.5 278.6v1.3M216 278h65M216 273h200M216 263h165M216 268h65M231 263v15M256 263v15M311 273v20M393.4 260.5l9-2.5v10l-9-2.5zM4 281.8h123M4 287.4h123M83.5 287.4v5.6"/>
<path d="M84.9 280.6h1.3M104.7 287.4v5.6M267.4 287.2h1.2M267.4 286h1.2M268 285.5v1.1"/>
<circle cx="109.6" cy="37" r="1"/>
<circle cx="109.6" cy="37" r=".96"/>
<circle cx="116.1" cy="30.7" r=".91"/>
<circle cx="126.6" cy="31.2" r="1"/>
<circle cx="126.6" cy="31.2" r=".83"/>
<circle cx="133" cy="31.2" r="1.12"/>
<circle cx="133" cy="31.2" r="1.14"/>
<circle cx="139.1" cy="31.2" r=".42"/>
<circle cx="139.1" cy="31.2" r=".83"/>
<circle cx="139.1" cy="31.2" r="1"/>
<circle cx="145.3" cy="31.2" r="1.14"/>
<circle cx="145.3" cy="31.2" r="1.12"/>
<circle cx="151.6" cy="31.2" r="1.01"/>
<circle cx="151.6" cy="31.2" r=".84"/>
<circle cx="193" cy="30.7" r=".9"/>
<circle cx="226.3" cy="30.7" r=".9"/>
<circle cx="246.2" cy="37" r=".99"/>
<circle cx="246.2" cy="37" r=".95"/>
<circle cx="109.6" cy="47" r=".95"/>
<circle cx="109.6" cy="47" r=".99"/>
<circle cx="116.1" cy="53.3" r=".9"/>
<circle cx="126.6" cy="52.8" r=".83"/>
<circle cx="126.6" cy="52.8" r="1"/>
<circle cx="133" cy="52.8" r="1.12"/>
<circle cx="133" cy="52.8" r="1.14"/>
<circle cx="139.1" cy="52.8" r=".43"/>
<circle cx="139.1" cy="52.8" r=".83"/>
<circle cx="139.1" cy="52.8" r="1"/>
<circle cx="145.3" cy="52.8" r="1.14"/>
<circle cx="145.3" cy="52.8" r="1.12"/>
<circle cx="151.6" cy="52.8" r=".84"/>
<circle cx="151.6" cy="52.8" r="1.01"/>
<circle cx="151.9" cy="59.9" r=".99"/>
<circle cx="193" cy="53.3" r=".89"/>
<circle cx="217.5" cy="56.1" r=".87"/>
<circle cx="217.5" cy="56.1" r=".88"/>
<circle cx="246.2" cy="47" r="1"/>
<circle cx="246.2" cy="47" r=".95"/>
<circle cx="135" cy="107.4" r=".91"/>
<circle cx="135" cy="107.4" r=".33"/>
<circle cx="135" cy="107.4" r="1"/>
<circle cx="137.8" cy="107.4" r=".9"/>
<circle cx="137.8" cy="107.4" r=".86"/>
<circle cx="140.4" cy="107.4" r=".9"/>
<circle cx="140.5" cy="107.4" r=".86"/>
<circle cx="148.1" cy="110.5" r=".89"/>
<circle cx="148.1" cy="110.6" r="1"/>
<circle cx="148.1" cy="110.6" r=".87"/>
<circle cx="217.6" cy="110.6" r=".86"/>
<circle cx="217.7" cy="110.6" r=".9"/>
<circle cx="217.7" cy="110.6" r="1"/>
<circle cx="225" cy="110.5" r=".9"/>
<circle cx="225" cy="110.6" r=".86"/>
<circle cx="225" cy="110.6" r="1"/>
<circle cx="246.3" cy="115.7" r="1"/>
<circle cx="246.3" cy="115.8" r=".95"/>
<circle cx="321.6" cy="108.2" r=".96"/>
<circle cx="324.4" cy="107.6" r=".91"/>
<circle cx="329.8" cy="116.4" r="8.8"/>
<circle cx="335.4" cy="107.4" r=".98"/>
<circle cx="335.4" cy="107.4" r=".92"/>
<circle cx="338" cy="108.2" r=".97"/>
<circle cx="338.6" cy="111" r=".92"/>
<circle cx="321" cy="121.9" r=".91"/>
<circle cx="321.6" cy="124.7" r=".96"/>
<circle cx="324.2" cy="125.4" r=".92"/>
<circle cx="335.2" cy="125.3" r=".92"/>
<circle cx="338" cy="124.7" r=".97"/>
<circle cx="338.8" cy="122" r=".92"/>
<circle cx="347.1" cy="120.1" r="1.33"/>
<circle cx="347.1" cy="120.1" r="1.13"/>
<circle cx="347.1" cy="127.6" r="1.13"/>
<circle cx="347.1" cy="127.6" r="1.34"/>
<circle cx="347.1" cy="127.6" r="1.16"/>
<circle cx="347.1" cy="120.1" r="1.49"/>
<circle cx="347.1" cy="127.6" r="1.5"/>
<circle cx="369.1" cy="120.1" r="1.5"/>
<circle cx="369.1" cy="120.1" r="1.33"/>
<circle cx="369.1" cy="127.6" r="1.17"/>
<circle cx="369.1" cy="120.1" r="1.17"/>
<circle cx="369.1" cy="127.6" r="1.51"/>
<circle cx="369.1" cy="127.6" r="1.13"/>
<circle cx="369.1" cy="120.1" r="1.13"/>
<circle cx="369.1" cy="127.6" r="1.34"/>
<circle cx="116.1" cy="184.1" r=".9"/>
<circle cx="116.1" cy="195.4" r=".84"/>
<circle cx="127.7" cy="193.7" r=".99"/>
<circle cx="130.6" cy="181.3" r=".42"/>
<circle cx="138.3" cy="181.3" r=".39"/>
<circle cx="140.6" cy="181.3" r=".39"/>
<circle cx="148.3" cy="181.3" r=".42"/>
<circle cx="149.5" cy="184.1" r=".9"/>
<circle cx="149.5" cy="195.4" r=".84"/>
<circle cx="193" cy="184.1" r=".89"/>
<circle cx="217.5" cy="181.3" r=".4"/>
<circle cx="225.1" cy="181.3" r=".42"/>
<circle cx="226" cy="195.4" r="2.43"/>
<circle cx="226.3" cy="184.1" r=".89"/>
<circle cx="95.1" cy="216.1" r=".98"/>
<circle cx="116.1" cy="206.7" r=".91"/>
<circle cx="149.5" cy="206.7" r=".91"/>
<circle cx="193" cy="206.7" r=".9"/>
<circle cx="226.3" cy="206.7" r=".9"/>
<circle cx="229.5" cy="216.1" r=".98"/>
</g>
<path d="M412.4 262.3a2.5 2.5 0 0 0-4.1-1.1 2.5 2.5 0 0 0 1 4.2 2.5 2.5 0 0 0 3.2-2.9l-.1-.2" fill="none" stroke="#000" stroke-width=".3" stroke-dasharray="30.5 1.3 1.3 1.3" stroke-dashoffset="24.5" stroke-linecap="butt"/>
<path d="M414.8 261.5a5 5 0 0 0-8.3-2 5 5 0 0 0 2.2 8.3 5 5 0 0 0 6.2-6l-.1-.3" fill="none" stroke="#000" stroke-width=".3" stroke-dasharray="30.5 1.3 1.3 1.3" stroke-dashoffset="16.7" stroke-linecap="butt"/>
<g fill="none" stroke="#000" stroke-width=".3" stroke-dasharray="6.3 1.3 1.3 1.3 5.1">
<path d="M175 25.1l2 6.5M177 31.6l-4 4M185 25.1l2 6.5M187 31.6l-4 4M173 52.4l2 6.4M177 48.4l-4 4M183 52.4l2 6.4M187 48.4l-4 4M175 105.8l2 4.9M177 110.7l-4 4M185 105.8l2 4.9M187 110.7l-4 4"/>
<path d="M173 128.5l2 4.9M177 124.5l-4 4M183 128.5l2 4.9M187 124.5l-4 4M175 178.6l2 6.4M185 178.6l2 6.4M177 185l-4 4M187 185l-4 4M173 205.8l2 6.4M177 201.8l-4 4M183 205.8l2 6.4M187 201.8l-4 4"/>
</g>
<path d="M173 114.7l4 9.8M183 114.7l4 9.8" fill="none" stroke="#000" stroke-width=".3" stroke-dasharray="6.3 1.3 1.3 1.3 5.1" stroke-dashoffset="5.5"/>
<path d="M173 35.6l4 12.8M183 35.6l4 12.8M173 189l4 12.8M183 189l4 12.8" fill="none" stroke="#000" stroke-width=".3" stroke-dasharray="6.3 1.3 1.3 1.3 5.1" stroke-dashoffset="4.1"/>
<path d="M358.2 116.4v15.5" fill="none" stroke="#000" stroke-width=".3" stroke-dasharray="30.5 1.3 1.3 1.3" stroke-dashoffset="24.6"/>
<path d="M225.5 195.4h-.8M226.3 196.2v.9M226.3 194.6v-.9M227.2 195.4h.8" fill="none" stroke="#000" stroke-width=".3" stroke-dasharray="30.5 1.3 1.3 1.3"/>
<path d="M410 255.7v14.9" fill="none" stroke="#000" stroke-width=".3" stroke-dasharray="30.5 1.3 1.3 1.3" stroke-dashoffset="25"/>
<path d="M403.4 263l12.6-.1" fill="none" stroke="#000" stroke-width=".3" stroke-dasharray="30.5 1.3 1.3 1.3" stroke-dashoffset="26.1"/>
<path d="M216 248v5" fill="none" stroke="#000" stroke-width=".3" stroke-dasharray="30.5 1.3 1.3 1.3" stroke-dashoffset="29.9"/>
<path d="M113.3 52.8v-21.7M139.1 52.8v-21.7M216 52.8v-21.7M241.8 52.8v-21.7" fill="none" stroke="#f00" stroke-width=".3" stroke-dasharray="30.5 1.3 1.3 1.3" stroke-dashoffset="21.6"/>
<g fill="#000">
<path d="M344.1 129.3l.5-.4-.3 .6z"/>
<path d="M159 31.2l.1 .6h-.3zM158.8 52.2h.3l-.1 .6z"/>
<path d="M251.4 26.4l.6 .2-.6 .1zM241.8 26.6l.6-.2v.3zM215.4 18.2l.6 .1-.6 .2zM139.1 18.3l.6-.1v.3zM251.4 151.9l.6 .1-.6 .2zM226.3 152l.6-.1v.3zM343 189.7l.6 .1-.6 .2zM341.7 189.8l.6-.1v.3z"/>
<path d="M88.1 101.5l.6-.2v.3zM251.4 101.3l.6 .2-.6 .1zM126.6 26.1l.6-.1v.3zM151 26l.6 .1-.6 .2zM116.6 22.5l.6-.2v.3zM161 22.3l.6 .2-.6 .1zM127 53.5l.2 .6 .3-.1zM139.3 53.7v.6l.3-.1zM88.1 22.5l.6-.1v.3zM112.7 22.4l.6 .1-.6 .2zM88.1 18.3l.6-.1v.3zM138.5 18.2l.6 .1-.6 .2zM116.2 207.6l-.1 .6h.3zM226.3 207.6l-.2 .6h.3zM117 195.4l.6 .2v-.3zM88.1 152l.6-.1v.3zM115.5 151.9l.6 .1-.6 .2z"/>
<path d="M358.1 132.9l.6-.2v.3zM371.2 132.7l.6 .2-.6 .1z"/>
<path d="M357.5 132.7l.6 .2-.6 .1zM344.6 132.9l.6-.2v.3z"/>
<path d="M378.7 129.6h.3l-.1 .6zM378.9 104.2l.1 .6h-.3z"/>
<path d="M116.1 152l.6-.1v.3zM148.9 151.9l.6 .1-.6 .2z"/>
<path d="M149.5 152l.6-.1v.3zM192.4 151.9l.6 .1-.6 .2z"/>
<path d="M193 152l.6-.1v.3zM225.7 151.9l.6 .1-.6 .2z"/>
<path d="M255.9 184.1l.1 .6h-.3zM255.7 206.2h.3l-.1 .6zM259.1 181.7l.2 .6h-.4zM258.9 208.5h.4l-.2 .6zM337.7 191.4l.1 .6h-.3zM337.5 195.9h.3l-.1 .6z"/>
</g>
<g font-size="6.3">
<text x="282.1" y="250.3">名称</text>
<text x="347.1" y="250.3">图号</text>
<text x="282.1" y="260.3">材质</text>
<text x="347.1" y="260.3">质量</text>
<text x="383.3" y="262.1">视</text>
<text x="383.3" y="269.9">图</text>
<text x="282.1" y="270.3">版次</text>
<text x="347.1" y="270.3">比例</text>
</g>
<g font-size="4.2">
<text x="4.8" y="237.6">注意：1.行走平行度（正面+侧面），450行程内，≤±0.03mm，1000行程内，≤±0.05mm。</text>
<text x="12.2" y="243.3">2.本体形变，450行程内，≤±0.03mm，1000行程内，≤±0.05mm。</text>
<text x="18.6" y="251.3">型号/规格</text>
<text x="70.6" y="251.3">GTH8-800-BL-M20-C4</text>
<text x="301.9" y="249.5">GTH8-800-BL-M20-C4</text>
<text x="14.4" y="258.3">螺杆型号/规格</text>
<text x="19.7" y="263.9">有效行程</text>
<text x="63.7" y="258.3">1605</text>
<text x="86.5" y="263.9">800</text>
<text x="89.9" y="258.3">1610</text>
<text x="111.7" y="258.3">1620</text>
<text x="19.7" y="269.5">精度等级</text>
<text x="87.6" y="269.5">C7</text>
<text x="259" y="267">2022/9/23</text>
<text x="19.7" y="275.2">马达容量</text>
<text x="70.6" y="275.2">200/400W（无刹车）</text>
<text x="15.4" y="280.8">重复定位精度</text>
<text x="86.7" y="280.8">0.02</text>
<text x="9.1" y="286.4">感应开关方式及数量</text>
<text x="72.7" y="286.4">外挂型三只（C4）</text>
<text x="15.5" y="292">建议最快速度</text>
<text x="60.5" y="292">250MM/S</text>
<text x="86.7" y="292">500MM/S</text>
<text x="106.4" y="292">1000MMM/S</text>
</g>
<g font-size="4.1">
<text x="359.8" y="190.7">I</text>
<text x="229.4" y="196.9">I</text>
<text x="355.7" y="195.9">1 : 1</text>
</g>
<g font-size="3.5">
<text x="50.8" y="23.8">75.50 滑台极限位置 1</text>
<text x="102.8" y="19.6">153 滑台原点位置</text>
<text x="141.1" y="23.7">135</text>
<text x="169.9" y="19.6">800 有效行程</text>
<text x="142" y="27.4">75</text>
<text x="253.8" y="27.8">30.50 滑台极限位置 1</text>
<text x="160.3" y="43.3" transform="rotate(-90 160.3 43.3)">65</text>
<text x="143.1" y="61.1">2 x</text>
<text x="154.8" y="61.1">5</text>
<text x="163.2" y="61.1">8</text>
<text x="137.2" y="67.8">4 x M6 贯穿</text>
<text x="177.5" y="102.7">1061</text>
<text x="380.2" y="119.8" transform="rotate(-90 380.2 119.8)">78</text>
<text x="328" y="135.4">基准面</text>
<text x="347.2" y="134.1">40.70</text>
<text x="363.8" y="134.1">41</text>
<text x="100.1" y="153.3">84</text>
<text x="127.5" y="153.3">100</text>
<text x="166.8" y="153.3">700</text>
<text x="205.6" y="153.3">100</text>
<text x="236.2" y="153.3">77</text>
<text x="346.6" y="191.1">2</text>
<text x="119" y="194.9">2 x</text>
<text x="130.5" y="194.9">5 H7</text>
<text x="144.3" y="194.9">4</text>
<text x="257.2" y="196.7" transform="rotate(-90 257.2 196.7)">68</text>
<text x="260.4" y="196.7" transform="rotate(-90 260.4 196.7)">82</text>
<text x="337.2" y="209" transform="rotate(-90 337.2 209)">+0.012</text>
<text x="340.7" y="207.2" transform="rotate(-90 340.7 207.2)">0</text>
<text x="92.6" y="213.9">16 x M6</text>
<text x="111" y="213.9">15</text>
<text x="228.8" y="213.9">4 x M6</text>
<text x="243.6" y="213.9">15</text>
<text x="340.7" y="212.5" transform="rotate(-90 340.7 212.5)">5</text>
<text x="97.8" y="217.4">5.40 贯穿</text>
<text x="232.2" y="217.4">5.40 贯穿</text>
<text x="221.4" y="246.8">1</text>
<text x="221.4" y="251.8">2</text>
<text x="218.8" y="256.8">序号</text>
<text x="232.2" y="256.8">修 订 版 次</text>
<text x="257.5" y="256.8">设计变更编号</text>
<text x="228.2" y="261.8">设</text>
<text x="240.1" y="261.8">计</text>
<text x="252" y="261.8">变</text>
<text x="263.9" y="261.8">更</text>
<text x="219.1" y="266.7">设 计</text>
<text x="368.3" y="269.3">1:3</text>
<text x="219.1" y="271.7">校 核</text>
<text x="219.1" y="276.7">批 准</text>
<text x="222.9" y="282.7">技术要求：</text>
<text x="231.8" y="287.3">1、未标注公差全部 0.1</text>
<text x="231.7" y="291.8">2、未标注倒角全部C0.3</text>
</g>
</svg>
